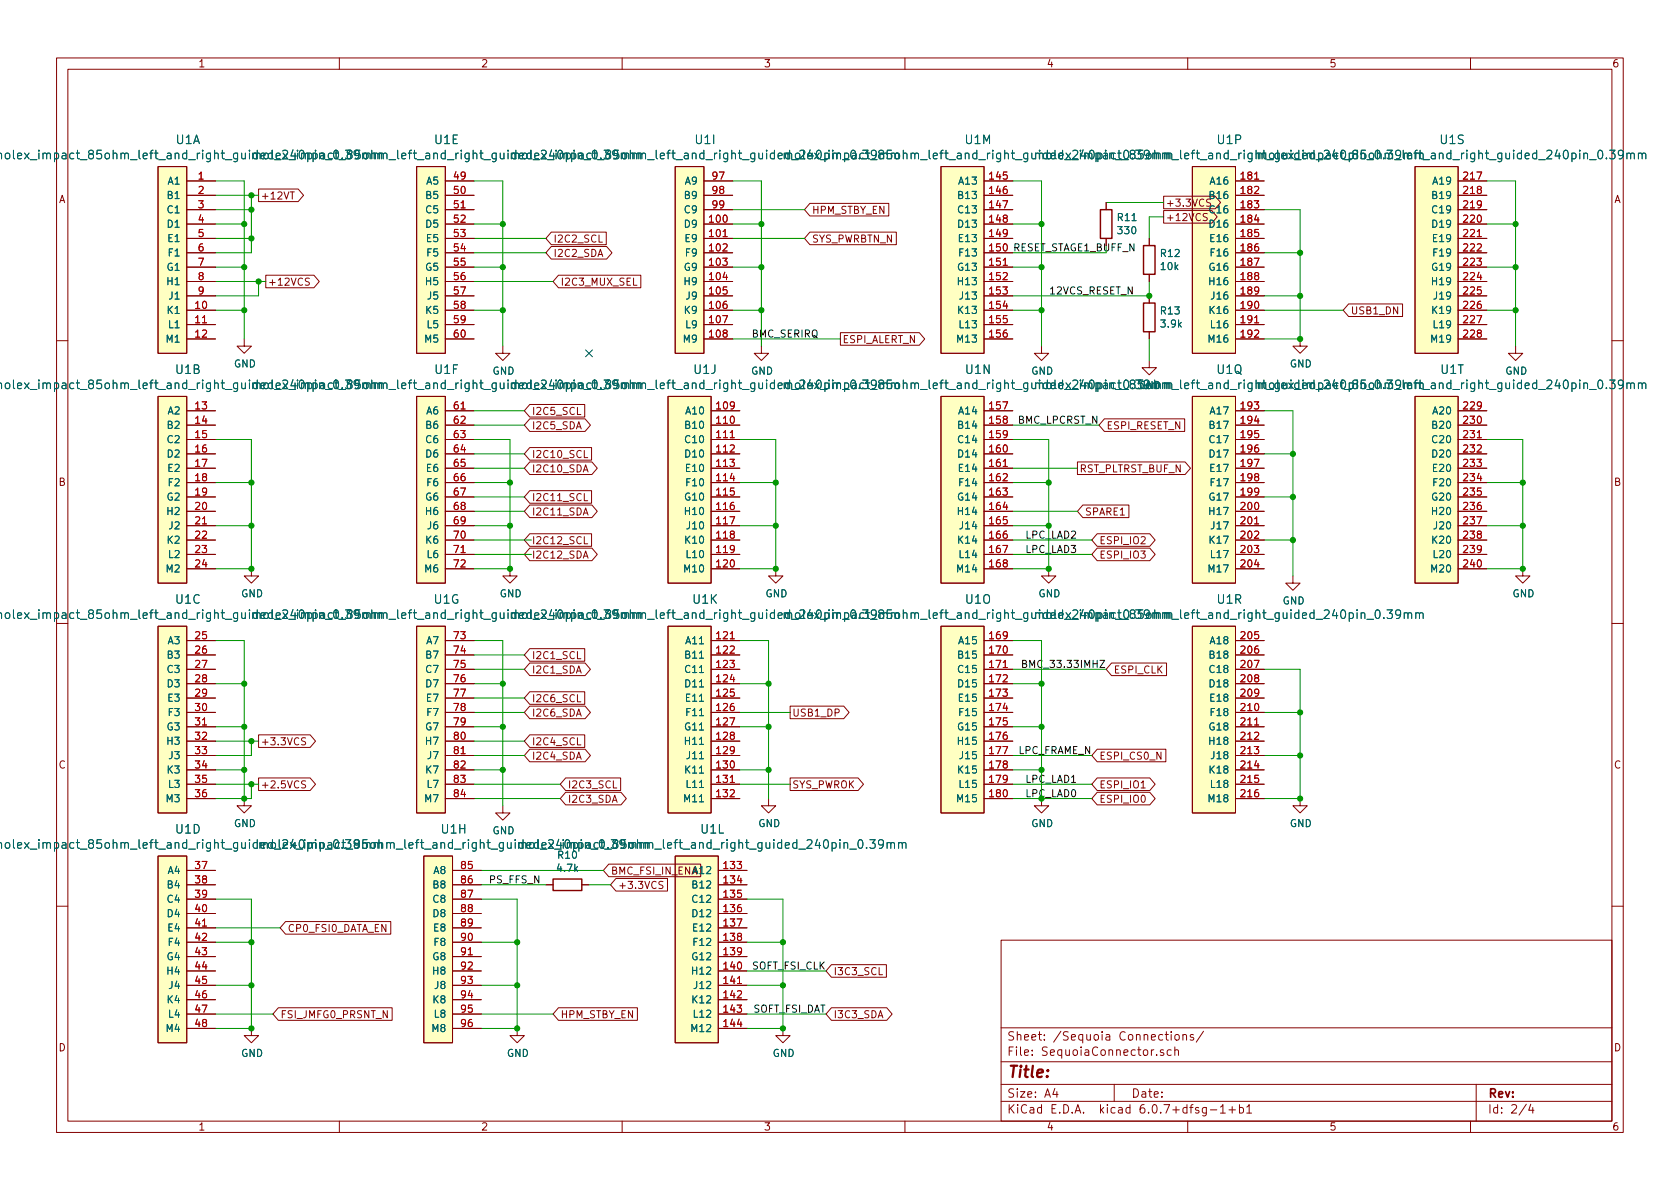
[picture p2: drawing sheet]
<svg xmlns="http://www.w3.org/2000/svg" width="297mm" height="210mm" viewBox="0 0 297 210" stroke-linecap="round" stroke-linejoin="round" font-family="sans-serif">
<g fill="none" stroke="#840000" stroke-width=".18">
<path d="M10 10.2h277v190.1h-277zM12 12.2h273v186.1h-273zM60 10.2v2M110 10.2v2M160 10.2v2M210 10.2v2M260 10.2v2M27.9 29.5h5.1v33h-5.1zM33 32h5.1M33 34.5h5.1M33 37.1h5.1M33 39.6h5.1"/>
<path d="M45.7 33.4h7l1 1.1-1 1.1h-7zM51.3 33.9h.7M73.7 29.5h5v33h-5zM78.7 32h5.1M78.7 34.5h5.1M78.7 37.1h5.1M78.7 39.6h5.1M119.4 29.5h5.1v33h-5.1zM124.5 32h5M124.5 34.5h5M124.5 37.1h5M124.5 39.6h5"/>
<path d="M143.2 36h13.9v2.2h-13.9l-1-1.1zM166.4 29.5h7.6v33h-7.6zM174 32h5.1M174 34.5h5.1M174 37.1h5.1M174 39.6h5.1M195.6 35.8v1.3M205.7 34.7h9.2l.9 1.1-.9 1.1h-9.2zM205.7 37.2h8.6l.9 1.1-.9 1.2h-8.6zM210.8 29.5h7.6v33h-7.6zM213.5 37.8l-.5-.1-.2 .2v.3l.5 .3 .2 .3-.3 .2h-.5M214.1 35.3l-.5-.1-.3 .2 .2 .3 .5 .3v.4l-.2 .1-.5-.1"/>
<path d="M218.4 32h5.1M218.4 34.5h5.1M218.4 37.1h5.1M218.4 39.6h5.1M250.2 29.5h7.6v33h-7.6zM257.8 32h5.1M257.8 34.5h5.1M257.8 37.1h5.1M257.8 39.6h5.1M33 42.2h5.1M33 44.7h5.1M33 47.2h5.1"/>
<path d="M33 49.8h5.1M33 52.3h5.1M33 54.9h5.1M33 57.4h5.1M33 59.9h5.1M43.2 59.9v1.3h1.2l-1.2 1.3-1.3-1.3h1.3M47 48.7h8.5l1 1.1-1 1.1h-8.5zM54.7 49.2h-.5l-.2 .1v.4l.6 .2 .1 .3-.2 .2h-.5M78.7 42.2h5.1M78.7 44.7h5.1M78.7 47.2h5.1M78.7 49.8h5.1"/>
<path d="M78.7 52.3h5.1M78.7 54.9h5.1M78.7 57.4h5.1M78.7 59.9h5.1M97.5 43.6h9.8l.9 1.1-.9 1.1h-9.8l-1-1.1zM97.5 41h9.7v2.3h-9.7l-1-1.1zM98.7 48.7h14.6v2.2h-14.6l-.9-1.1zM112 49.2v1.2h.6M124.5 42.2h5M124.5 44.7h5M124.5 47.2h5M124.5 49.8h5"/>
<path d="M124.5 52.3h5M124.5 54.9h5M124.5 57.4h5M124.5 59.9h5M143.2 41h15.3v2.3h-15.3l-1-1.1zM148.6 58.8h13.9l1 1.1-1 1.1h-13.9zM174 42.2h5.1M174 44.7h5.1M174 47.2h5.1M174 49.8h5.1M174 52.3h5.1M174 54.9h5.1"/>
<path d="M174 57.4h5.1M174 59.9h5.1M195.6 42.2v1.2M203.2 42.2v1.2M203.2 48.5v1.3M203.2 52.3v1.3M203.2 58.7v1.2M218.4 42.2h5.1M218.4 44.7h5.1M218.4 47.2h5.1M218.4 49.8h5.1M218.4 52.3h5.1"/>
<path d="M218.4 54.9h5.1M218.4 57.4h5.1M218.4 59.9h5.1M229.9 59.9v1.3h1.2l-1.2 1.3-1.3-1.3h1.3M238.4 53.7h9.6v2.3h-9.6l-.9-1.1zM257.8 42.2h5.1M257.8 44.7h5.1M257.8 47.2h5.1M257.8 49.8h5.1M257.8 52.3h5.1M257.8 54.9h5.1M257.8 57.4h5.1"/>
<path d="M257.8 59.9h5.1M10 60.2h2M27.9 70.1h5.1v33h-5.1zM33 72.6h5.1M33 75.2h5.1M33 77.7h5.1M73.7 70.1h5v33h-5zM78.7 72.6h5.1M78.7 75.2h5.1M78.7 77.7h5.1M88.9 61.2v1.3h1.3l-1.3 1.2-1.3-1.2h1.3M93.7 71.5h9.7v2.2h-9.7l-1-1.1z"/>
<path d="M93.7 79.1h10.9v2.3h-10.9l-1-1.1zM93.7 74.1h9.7l1 1.1-1 1.1h-9.7l-1-1.1zM103.3 79.7v1.2h.6M118.1 70.1h7.6v33h-7.6zM125.7 72.6h5.1M125.7 75.2h5.1M125.7 77.7h5.1M134.6 61.2v1.3h1.3l-1.3 1.2-1.3-1.2h1.3M166.4 70.1h7.6v33h-7.6zM174 72.6h5.1M174 75.2h5.1M174 77.7h5.1"/>
<path d="M184.1 61.2v1.3h1.3l-1.3 1.2-1.2-1.2h1.2M195.3 74.1h14.2v2.2h-14.2l-1-1.1zM203.2 63.7v1.3h1.3l-1.3 1.3-1.3-1.3h1.3M210.8 70.1h7.6v33h-7.6zM218.4 72.6h5.1M218.4 75.2h5.1M218.4 77.7h5.1M250.2 70.1h7.6v33h-7.6zM257.8 72.6h5.1M257.8 75.2h5.1M257.8 77.7h5.1M268 61.2v1.3h1.2l-1.2 1.2-1.3-1.2h1.3"/>
<path d="M285 60.2h2M33 80.3h5.1M33 82.8h5.1M33 85.3h5.1M33 87.9h5.1M33 90.4h5.1M33 93h5.1M33 95.5h5.1M33 98h5.1M78.7 80.3h5.1M78.7 82.8h5.1M78.7 85.3h5.1"/>
<path d="M78.7 87.9h5.1M78.7 90.4h5.1M78.7 93h5.1M78.7 95.5h5.1M78.7 98h5.1M93.7 96.9h11l.9 1.1-.9 1.1h-11l-1-1.1zM93.7 94.4h10.9v2.2h-10.9l-1-1.1zM93.7 89.3h11l.9 1.1-.9 1.1h-11l-1-1.1zM93.7 86.8h10.9v2.2h-10.9l-1-1.1zM93.7 81.7h11l.9 1.1-.9 1.1h-11l-1-1.1zM103.1 98.7l.5-1.3 .4 1.3M103.1 91.1l.5-1.3 .4 1.3"/>
<path d="M103.1 83.5l.5-1.3 .4 1.3M103.3 94.9v1.3h.6M103.3 87.3v1.2h.6M125.7 80.3h5.1M125.7 82.8h5.1M125.7 85.3h5.1M125.7 87.9h5.1M125.7 90.4h5.1M125.7 93h5.1M125.7 95.5h5.1M125.7 98h5.1M174 80.3h5.1"/>
<path d="M174 82.8h5.1M174 85.3h5.1M174 87.9h5.1M174 90.4h5.1M174 93h5.1M174 95.5h5.1M174 98h5.1M190.5 81.7h19l1 1.1-1 1.1h-19zM191.5 89.3h8.1v2.2h-8.1l-1-1.1zM194 96.9h9.3l.9 1.1-.9 1.1h-9.3l-1-1.1zM194 94.4h9.3l.9 1.1-.9 1.1h-9.3l-1-1.1zM218.4 80.3h5.1"/>
<path d="M218.4 82.8h5.1M218.4 85.3h5.1M218.4 87.9h5.1M218.4 90.4h5.1M218.4 93h5.1M218.4 95.5h5.1M218.4 98h5.1M257.8 80.3h5.1M257.8 82.8h5.1M257.8 85.3h5.1M257.8 87.9h5.1M257.8 90.4h5.1"/>
<path d="M257.8 93h5.1M257.8 95.5h5.1M257.8 98h5.1M27.9 110.7h5.1v33.1h-5.1zM33 100.6h5.1M33 113.3h5.1M33 115.8h5.1M33 118.4h5.1M44.4 100.6v1.2h1.3l-1.3 1.3-1.2-1.3h1.2M73.7 110.7h5v33.1h-5zM78.7 100.6h5.1M78.7 113.3h5.1"/>
<path d="M78.7 115.8h5.1M78.7 118.4h5.1M90.2 100.6v1.2h1.2l-1.2 1.3-1.3-1.3h1.3M93.7 117.2h9.7l1 1.2-1 1.1h-9.7l-1-1.1zM93.7 114.7h9.7v2.2h-9.7l-1-1.1zM118.1 110.7h7.6v33.1h-7.6zM125.7 100.6h5.1M125.7 113.3h5.1M125.7 115.8h5.1M125.7 118.4h5.1M137.2 100.6v1.2h1.2l-1.2 1.3-1.3-1.3h1.3M166.4 110.7h7.6v33.1h-7.6z"/>
<path d="M174 100.6h5.1M174 113.3h5.1M174 115.8h5.1M174 118.4h5.1M185.4 100.6v1.2h1.3l-1.3 1.3-1.3-1.3h1.3M196.5 117.2h9.8v2.3h-9.8l-.9-1.1zM210.8 110.7h7.6v33.1h-7.6zM218.4 100.6h5.1M218.4 113.3h5.1M218.4 115.8h5.1M218.4 118.4h5.1M228.6 101.8v1.3h1.3l-1.3 1.3-1.3-1.3h1.3"/>
<path d="M257.8 100.6h5.1M269.2 100.6v1.2h1.3l-1.3 1.3-1.2-1.3h1.2M285 110.2h2M33 120.9h5.1M33 123.4h5.1M33 126h5.1M33 128.5h5.1M33 131.1h5.1M33 133.6h5.1M33 136.1h5.1M33 138.7h5.1M45.7 137.6h9.1l1 1.1-1 1.1h-9.1z"/>
<path d="M45.7 129.9h9.1l1 1.2-1 1.1h-9.1zM54 138.1h-.4l-.2 .1v.4l.5 .2 .1 .3-.2 .2h-.5M54 130.5h-.4l-.2 .1v.3l.5 .3 .1 .3-.2 .2h-.5M78.7 120.9h5.1M78.7 123.4h5.1M78.7 126h5.1M78.7 128.5h5.1M78.7 131.1h5.1M78.7 133.6h5.1M78.7 136.1h5.1M78.7 138.7h5.1M93.7 124.9h9.7l1 1.1-1 1.1h-9.7l-1-1.1z"/>
<path d="M93.7 122.3h9.7v2.2h-9.7l-1-1.1zM93.7 129.9h9.7v2.3h-9.7l-1-1.1zM93.7 132.5h9.7l1 1.1-1 1.1h-9.7l-1-1.1zM100 137.6h9.7v2.2h-9.7l-.9-1.1zM125.7 120.9h5.1M125.7 123.4h5.1M125.7 126h5.1M125.7 128.5h5.1M125.7 131.1h5.1M125.7 133.6h5.1M125.7 136.1h5.1M125.7 138.7h5.1"/>
<path d="M139.7 137.6h12l1 1.1-1 1.1h-12zM139.7 124.9h9.5l.9 1.1-.9 1.1h-9.5zM174 120.9h5.1M174 123.4h5.1M174 126h5.1M174 128.5h5.1M174 131.1h5.1M174 133.6h5.1M174 136.1h5.1M174 138.7h5.1M194 132.5h12.1v2.2h-12.1l-1-1.1zM194 137.6h9.3l.9 1.1-.9 1.1h-9.3l-1-1.1z"/>
<path d="M201.8 139.3h.7M218.4 120.9h5.1M218.4 123.4h5.1M218.4 126h5.1M218.4 128.5h5.1M218.4 131.1h5.1M218.4 133.6h5.1M218.4 136.1h5.1M218.4 138.7h5.1M27.9 151.4h5.1v33h-5.1zM33 141.2h5.1M33 153.9h5.1"/>
<path d="M33 156.5h5.1M33 159h5.1M43.2 141.2v1.3h1.2l-1.2 1.3-1.3-1.3h1.3M74.9 151.4h5.1v33h-5.1zM78.7 141.2h5.1M80 153.9h5.1M80 156.5h5.1M80 159h5.1M88.9 142.5v1.3h1.3l-1.3 1.2-1.3-1.2h1.3M96.5 156.5h1.3M100 140.1h9.8l.9 1.1-.9 1.1h-9.8l-.9-1.1zM102.9 156.5h1.2"/>
<path d="M107.6 152.8h16.3v2.2h-16.3l-.9-1.1zM108.9 155.3h9.1v2.3h-9.1l-1-1.1zM117.2 155.9h-.5l-.2 .2 .1 .3 .6 .2v.4l-.2 .1h-.5M119.4 151.4h7.6v33h-7.6zM125.7 141.2h5.1M127 153.9h5.1M127 156.5h5.1M127 159h5.1M135.9 141.2v1.3h1.3l-1.3 1.3-1.3-1.3h1.3M174 141.2h5.1M184.1 141.2v1.3h1.3l-1.3 1.3-1.2-1.3h1.2M194 140.1h9.3l.9 1.1-.9 1.1h-9.3l-1-1.1z"/>
<path d="M218.4 141.2h5.1M229.9 141.2v1.3h1.2l-1.2 1.3-1.3-1.3h1.3M10 160.2h2M33 161.5h5.1M33 164.1h5.1M33 166.6h5.1M33 169.2h5.1M33 171.7h5.1M33 174.2h5.1M33 176.8h5.1M33 179.3h5.1M49.2 178.2h20.1v2.2h-20.1l-.9-1.1z"/>
<path d="M50.5 163h18.6v2.2h-18.6l-1-1.1zM80 161.5h5.1M80 164.1h5.1M80 166.6h5.1M80 169.2h5.1M80 171.7h5.1M80 174.2h5.1M80 176.8h5.1M80 179.3h5.1M98.7 178.2h14v2.2h-14l-.9-1.1zM127 161.5h5.1M127 164.1h5.1"/>
<path d="M127 166.6h5.1M127 169.2h5.1M127 171.7h5.1M127 174.2h5.1M127 176.8h5.1M127 179.3h5.1M147 178.2h9.8l.9 1.1-.9 1.1h-9.8l-1-1.1zM147 170.6h9.7v2.2h-9.7l-1-1.1zM177 166.3h108v32h-108zM285 160.2h2M33 181.9h5.1M44.4 181.9v1.2h1.3l-1.3 1.3-1.2-1.3h1.2"/>
<path d="M60 198.3v2M80 181.9h5.1M91.4 181.9v1.2h1.3l-1.3 1.3-1.2-1.3h1.2M110 198.3v2M127 181.9h5.1M138.4 181.9v1.2h1.3l-1.3 1.3-1.2-1.3h1.2M160 198.3v2M177 194.8h108M177 191.8h108M177 187.8h108M177 181.8h108M186.5 192.5l-.4 1h1"/>
<path d="M186.9 193v1M197 191.8v3M204.5 186.5v.1M205.7 185.7l-.3-.1-.3 .2 .1 .3 .5 .1v.4h-.6M206 182.9h.6M206.2 182.4v1.3l.4 .2M207.1 185.7l-.5-.1-.2 .3v.4l.1 .3h.6M207.1 182.4v.2M207.1 182.9v1M207.7 185.8l.2-.2 .4 .1 .1 .9M207.7 185.1v1.5M207.8 183.1l.2-.2 .4 .2 .1 .5-.1 .3h-.4l-.2-.1z"/>
<path d="M209.1 183.1l.3-.2 .3 .1 .1 .9M209.1 182.9v1M210 198.3v2M211 183l-.4-.1-.2 .2 .1 .3 .5 .1v.4h-.6M212.8 182.4l-1.3 1.9M213.3 195.8v1.2l-.3 .3h-.4M213.3 195.9l-.4-.1-.3 .3v.4l.1 .3h.6M214 196.3h1.1M215.8 195.8l.4-.5v1.5M215.8 196.8h.8M217.3 196.3h1.1M217.9 195.7v1.1"/>
<path d="M219.1 195.9l.5-.1 .3 .3v.4l-.2 .3h-.6M219.1 195.3v1.5M220.4 195.8l.5-.5v1.5M220.4 196.8h.9M260 198.3v2M261 191.8v6.5M269.9 195.3l-1.3 1.9M270.6 195.3l-.3 1h.9M271 195.8v1"/>
</g>
<g fill="#ffffc2" stroke="#ffffc2" stroke-width=".18">
<path d="M210.8 70.1h7.6v33h-7.6z"/>
<path d="M166.4 29.5h7.6v33h-7.6z"/>
<path d="M119.4 29.5h5.1v33h-5.1z"/>
<path d="M27.9 110.7h5.1v33.1h-5.1z"/>
<path d="M118.1 110.7h7.6v33.1h-7.6z"/>
<path d="M166.4 70.1h7.6v33h-7.6z"/>
<path d="M73.7 29.5h5v33h-5z"/>
<path d="M118.1 70.1h7.6v33h-7.6z"/>
<path d="M73.7 70.1h5v33h-5z"/>
<path d="M166.4 110.7h7.6v33.1h-7.6z"/>
<path d="M119.4 151.4h7.6v33h-7.6z"/>
<path d="M27.9 29.5h5.1v33h-5.1z"/>
<path d="M210.8 110.7h7.6v33.1h-7.6z"/>
<path d="M250.2 70.1h7.6v33h-7.6z"/>
<path d="M27.9 151.4h5.1v33h-5.1z"/>
<path d="M250.2 29.5h7.6v33h-7.6z"/>
<path d="M210.8 29.5h7.6v33h-7.6z"/>
<path d="M73.7 110.7h5v33.1h-5z"/>
<path d="M74.9 151.4h5.1v33h-5.1z"/>
<path d="M27.9 70.1h5.1v33h-5.1z"/>
</g>
<path d="M194.6 37.1h2v5.1h-2zM202.2 53.6h2v5.1h-2zM202.2 43.4h2v5.1h-2zM97.8 155.4h5.1v2.1h-5.1z" fill="none" stroke="#840000" stroke-width=".25"/>
<g fill="none" stroke="#006464" stroke-width=".18">
<path d="M-.1 27.1l.4 .2v.8M1 27.2l.2-.1 .5 .1v.6l-.1 .2-.4 .1-.2-.2zM284.6 26.6h1l-.6 .5 .5 .2v.6l-.2 .2h-.5l-.2-.2M287 27.2l-.3 .3h-.3l-.3-.3v-.3l.2-.3h.4l.2 .1a1.01 1.01 0 0 1-.3 1.4h-.3M287.7 27.2l.2-.1h.3l.1 1M287.7 27.1v1M288.3 27.3l.2-.2h.4l.1 1M289.7 27.2l.2-.1h.4v1M289.7 27.1v1M290.3 27.3l.3-.2h.3l.1 1M-.1 67.7l.4 .2v.8M1 67.9l.2-.2 .5 .2v.5l-.1 .3h-.4l-.2-.1z"/>
<path d="M284.6 67.2h1l-.6 .6 .5 .1v.7l-.2 .1h-.5l-.2-.1M287 67.9l-.3 .2h-.3l-.3-.2v-.4l.2-.2 .4-.1 .2 .2a1.01 1.01 0 0 1-.3 1.3h-.3M287.7 67.9l.2-.2 .3 .1 .1 .9M287.7 67.7v1M288.3 67.9l.2-.2 .4 .1 .1 .9M289.7 67.9l.2-.2 .4 .1v.9M289.7 67.7v1M290.3 67.9l.3-.2 .3 .1 .1 .9M-.1 108.4l.4 .2v.8M1 108.5l.2-.1 .5 .1v.6l-.1 .2-.4 .1-.2-.2zM245.2 107.8h1l-.5 .6 .4 .2v.6l-.2 .2h-.4l-.3-.2M247.6 108.5l-.3 .3-.4-.1-.1-.2 .1-.6 .4-.1 .3 .2a1.01 1.01 0 0 1-.4 1.4h-.3"/>
<path d="M248.3 108.5l.2-.1h.4v1M248.3 108.4v1M248.9 108.6l.3-.2h.3l.1 1M250.3 108.5l.2-.1h.4l.1 1M250.3 108.4v1M251 108.6l.2-.2h.4v1M-.1 149l.4 .2v.8M1 149.1l.2-.1 .5 .1v.6l-.1 .2-.4 .1-.2-.1zM153.8 148.5h.9l-.5 .6 .5 .1v.7l-.2 .1h-.5l-.2-.1M156.2 149.1l-.3 .3h-.4l-.2-.3 .2-.5 .4-.1 .2 .1a1.01 1.01 0 0 1-.3 1.4h-.3M156.8 149.1l.3-.1 .3 .1 .1 .9M156.8 149v1"/>
<path d="M157.5 149.2l.2-.2 .4 .1 .1 .9M158.9 149.1l.2-.1 .4 .1v.9M158.9 149v1M159.5 149.2l.3-.2 .3 .1 .1 .9"/>
</g>
<path d="M180.8 117.4l.6-.1 .1-.2-.1-.2-.6-.1v1.2h.5l.2-.1v-.3l-.3-.2" fill="none" stroke="#0f0f0f" stroke-width=".18"/>
<g fill="none" stroke="#009600" stroke-width=".18">
<path d="M38.1 32h5.1v27.9M38.1 39.6h5.1M38.1 34.5h7.6M38.1 37.1h6.3M44.4 34.5v10.2h-6.3M83.8 39.6h5.1M83.8 32h5.1v29.2M129.5 39.6h5.1M129.5 32h5.1v29.2M129.5 37.1h12.7M179.1 39.6h5M179.1 32h5v29.2"/>
<path d="M195.6 35.8h10.1M205.7 38.3h-2.5v3.9M223.5 37.1h6.4v22.8h-6.4M262.9 39.6h5.1M262.9 32h5.1v29.2M38.1 49.8h8.9M38.1 47.2h5.1M38.1 42.2h6.3M38.1 54.9h5.1M45.7 49.8v2.5h-7.6M83.8 49.8h14M83.8 44.7h12.7"/>
<path d="M83.8 47.2h5.1M83.8 42.2h12.7M83.8 54.9h5.1M129.5 47.2h5.1M129.5 42.2h12.7M129.5 54.9h5.1M129.5 59.9h19.1M179.1 44.7h16.5M179.1 47.2h5M179.1 54.9h5M203.2 49.8v2.5h-24.1M203.2 59.9v3.8"/>
<path d="M223.5 44.7h6.4M223.5 52.3h6.4M223.5 54.9h14M262.9 47.2h5.1M262.9 54.9h5.1M38.1 77.7h6.3v22.9h-6.3M83.8 77.7h6.4v22.9h-6.4M83.8 75.2h8.9M83.8 72.6h8.9M130.8 77.7h6.4v22.9h-6.4M179.1 77.7h6.3v22.9h-6.3M179.1 75.2h15.2"/>
<path d="M223.5 72.6h5.1v29.2M262.9 77.7h6.3v22.9h-6.3M38.1 85.3h6.3M38.1 93h6.3M83.8 85.3h6.4M83.8 95.5h10.2M83.8 93h6.4M83.8 98h10.2M83.8 87.9h8.9M83.8 90.4h8.9M83.8 82.8h8.9M83.8 80.3h8.9"/>
<path d="M130.8 85.3h6.4M130.8 93h6.4M179.1 85.3h6.3M179.1 95.5h13.9M179.1 93h6.3M179.1 98h13.9M179.1 90.4h11.4M179.1 82.8h11.4M223.5 95.5h5.1M223.5 87.9h5.1M223.5 80.3h5.1M262.9 85.3h6.3"/>
<path d="M262.9 93h6.3M38.1 113.3h5.1v27.9M83.8 113.3h5.1v29.2M83.8 118.4h8.9M83.8 115.8h8.9M130.8 113.3h5.1v27.9M179.1 118.4h16.5M179.1 113.3h5v27.9M223.5 118.4h6.4v22.8h-6.4M38.1 131.1h7.6M38.1 128.5h5.1M38.1 138.7h7.6"/>
<path d="M38.1 136.1h5.1M38.1 120.9h5.1M44.4 131.1v2.5h-6.3M44.4 138.7v2.5h-6.3M83.8 123.4h8.9M83.8 131.1h8.9M83.8 133.6h8.9M83.8 128.5h5.1M83.8 126h8.9M83.8 138.7h15.3M83.8 136.1h5.1M83.8 120.9h5.1"/>
<path d="M130.8 128.5h5.1M130.8 126h8.9M130.8 138.7h8.9M130.8 136.1h5.1M130.8 120.9h5.1M179.1 133.6h13.9M179.1 128.5h5M179.1 138.7h13.9M179.1 136.1h5M179.1 120.9h5M223.5 133.6h6.4M223.5 126h6.4"/>
<path d="M38.1 159h6.3v22.9h-6.3M83.8 141.2h15.3M85.1 159h6.3v22.9h-6.3M85.1 156.5h11.4M85.1 153.9h21.6M104.1 156.5h3.8M132.1 159h6.3v22.9h-6.3M179.1 141.2h13.9M38.1 166.6h6.3M38.1 164.1h11.4M38.1 179.3h10.2M38.1 174.2h6.3"/>
<path d="M85.1 166.6h6.3M85.1 179.3h12.7M85.1 174.2h6.3M132.1 166.6h6.3M132.1 179.3h13.9M132.1 174.2h6.3M132.1 171.7h13.9"/>
</g>
<path d="M103.5 61.9l1.2 1.2M104.7 61.9l-1.2 1.2" fill="none" stroke="#000084" stroke-width=".18"/>
<g fill="#009600" stroke="#009600" stroke-width=".18">
<circle cx="134.6" cy="54.9" r=".46"/>
<circle cx="134.6" cy="47.2" r=".46"/>
<circle cx="134.6" cy="39.6" r=".46"/>
<circle cx="137.2" cy="100.6" r=".46"/>
<circle cx="137.2" cy="85.3" r=".46"/>
<circle cx="137.2" cy="93" r=".46"/>
<circle cx="185.4" cy="100.6" r=".46"/>
<circle cx="203.2" cy="52.3" r=".46"/>
<circle cx="184.1" cy="54.9" r=".46"/>
<circle cx="184.1" cy="47.2" r=".46"/>
<circle cx="184.1" cy="39.6" r=".46"/>
<circle cx="184.1" cy="120.9" r=".46"/>
<circle cx="184.1" cy="128.5" r=".46"/>
<circle cx="135.9" cy="136.1" r=".46"/>
<circle cx="135.9" cy="120.9" r=".46"/>
<circle cx="135.9" cy="128.5" r=".46"/>
<circle cx="228.6" cy="87.9" r=".46"/>
<circle cx="228.6" cy="80.3" r=".46"/>
<circle cx="185.4" cy="85.3" r=".46"/>
<circle cx="185.4" cy="93" r=".46"/>
<circle cx="228.6" cy="95.5" r=".46"/>
<circle cx="269.2" cy="100.6" r=".46"/>
<circle cx="269.2" cy="93" r=".46"/>
<circle cx="269.2" cy="85.3" r=".46"/>
<circle cx="229.9" cy="141.2" r=".46"/>
<circle cx="229.9" cy="133.6" r=".46"/>
<circle cx="229.9" cy="126" r=".46"/>
<circle cx="184.1" cy="136.1" r=".46"/>
<circle cx="229.9" cy="44.7" r=".46"/>
<circle cx="268" cy="47.2" r=".46"/>
<circle cx="268" cy="54.9" r=".46"/>
<circle cx="229.9" cy="52.3" r=".46"/>
<circle cx="229.9" cy="59.9" r=".46"/>
<circle cx="268" cy="39.6" r=".46"/>
<circle cx="88.9" cy="54.9" r=".46"/>
<circle cx="88.9" cy="47.2" r=".46"/>
<circle cx="88.9" cy="39.6" r=".46"/>
<circle cx="90.2" cy="85.3" r=".46"/>
<circle cx="44.4" cy="174.2" r=".46"/>
<circle cx="44.4" cy="181.9" r=".46"/>
<circle cx="91.4" cy="181.9" r=".46"/>
<circle cx="91.4" cy="174.2" r=".46"/>
<circle cx="91.4" cy="166.6" r=".46"/>
<circle cx="44.4" cy="166.6" r=".46"/>
<circle cx="44.4" cy="42.2" r=".46"/>
<circle cx="43.2" cy="47.2" r=".46"/>
<circle cx="43.2" cy="54.9" r=".46"/>
<circle cx="44.4" cy="34.5" r=".46"/>
<circle cx="43.2" cy="39.6" r=".46"/>
<circle cx="45.7" cy="49.8" r=".46"/>
<circle cx="44.4" cy="37.1" r=".46"/>
<circle cx="44.4" cy="85.3" r=".46"/>
<circle cx="44.4" cy="93" r=".46"/>
<circle cx="44.4" cy="100.6" r=".46"/>
<circle cx="90.2" cy="100.6" r=".46"/>
<circle cx="90.2" cy="93" r=".46"/>
<circle cx="88.9" cy="120.9" r=".46"/>
<circle cx="43.2" cy="120.9" r=".46"/>
<circle cx="138.4" cy="181.9" r=".46"/>
<circle cx="138.4" cy="166.6" r=".46"/>
<circle cx="138.4" cy="174.2" r=".46"/>
<circle cx="43.2" cy="136.1" r=".46"/>
<circle cx="43.2" cy="128.5" r=".46"/>
<circle cx="44.4" cy="131.1" r=".46"/>
<circle cx="88.9" cy="128.5" r=".46"/>
<circle cx="88.9" cy="136.1" r=".46"/>
<circle cx="44.4" cy="138.7" r=".46"/>
<circle cx="43.2" cy="141.2" r=".46"/>
</g>
<text font-size="2.8" fill="#840000" x="178" y="190.6">Title:</text>
<g font-size="2.1" fill="#006464">
<text x="2" y="28.2">molex_impact_85ohm_left_and_right_guided_240pin_0.39mm</text>
<text x="31.1" y="25.5">U1A</text>
<text x="47.7" y="28.2">molex_impact_85ohm_left_and_right_guided_240pin_0.39mm</text>
<text x="76.9" y="25.5">U1E</text>
<text x="93.4" y="28.2">molex_impact_85ohm_left_and_right_guided_240pin_0.39mm</text>
<text x="123" y="25.5">U1I</text>
<text x="141.7" y="28.2">molex_impact_85ohm_left_and_right_guided_240pin_0.39mm</text>
<text x="170.7" y="25.5">U1M</text>
<text x="186.1" y="28.2">molex_impact_85ohm_left_and_right_guided_240pin_0.39mm</text>
<text x="215.3" y="25.5">U1P</text>
<text x="225.5" y="28.2">molex_impact_85ohm_left_and_right_guided_240pin_0.39mm</text>
<text x="254.7" y="25.5">U1S</text>
<text x="2" y="68.8">molex_impact_85ohm_left_and_right_guided_240pin_0.39mm</text>
<text x="31.1" y="66.1">U1B</text>
<text x="47.7" y="68.8">molex_impact_85ohm_left_and_right_guided_240pin_0.39mm</text>
<text x="76.9" y="66.1">U1F</text>
<text x="93.4" y="68.8">molex_impact_85ohm_left_and_right_guided_240pin_0.39mm</text>
<text x="122.7" y="66.1">U1J</text>
<text x="141.7" y="68.8">molex_impact_85ohm_left_and_right_guided_240pin_0.39mm</text>
<text x="170.8" y="66.1">U1N</text>
<text x="186.1" y="68.8">molex_impact_85ohm_left_and_right_guided_240pin_0.39mm</text>
<text x="215.2" y="66.1">U1Q</text>
<text x="225.5" y="68.8">molex_impact_85ohm_left_and_right_guided_240pin_0.39mm</text>
<text x="254.7" y="66.1">U1T</text>
<text x="31.1" y="106.8">U1C</text>
<text x="76.8" y="106.8">U1G</text>
<text x="122.5" y="106.8">U1K</text>
<text x="170.7" y="106.8">U1O</text>
<text x="215.3" y="106.8">U1R</text>
<text x="2" y="109.4">molex_impact_85ohm_left_and_right_guided_240pin_0.39mm</text>
<text x="47.7" y="109.4">molex_impact_85ohm_left_and_right_guided_240pin_0.39mm</text>
<text x="93.4" y="109.4">molex_impact_85ohm_left_and_right_guided_240pin_0.39mm</text>
<text x="141.7" y="109.4">molex_impact_85ohm_left_and_right_guided_240pin_0.39mm</text>
<text x="186.1" y="109.4">molex_impact_85ohm_left_and_right_guided_240pin_0.39mm</text>
<text x="31.1" y="147.4">U1D</text>
<text x="78.1" y="147.4">U1H</text>
<text x="123.9" y="147.4">U1L</text>
<text x="2" y="150.1">molex_impact_85ohm_left_and_right_guided_240pin_0.39mm</text>
<text x="49" y="150.1">molex_impact_85ohm_left_and_right_guided_240pin_0.39mm</text>
<text x="94.7" y="150.1">molex_impact_85ohm_left_and_right_guided_240pin_0.39mm</text>
</g>
<g font-size="2.1" fill="#840000">
<text x="178" y="184">Sheet: /Sequoia Connections/</text>
<text x="178" y="186.7">File: SequoiaConnector.sch</text>
<text x="178" y="196.9">KiCad E.D.A. kicad 6.0.7+dfsg-1+b1</text>
<text x="178" y="194.1">Size: A4</text>
<text x="200" y="194.1">Date:</text>
<text x="263" y="194.1">Rev:</text>
<text x="263" y="196.9">Id: 2/4</text>
</g>
<g font-size="1.8" fill="#840000">
<text x="35" y="11.9">1</text>
<text x="85" y="11.9">2</text>
<text x="135" y="11.9">3</text>
<text x="185" y="11.9">4</text>
<text x="235" y="11.9">5</text>
<text x="285" y="11.9">6</text>
<text x="10.3" y="35.9">A</text>
<text x="46" y="35.3">+12VT</text>
<text x="285.3" y="35.9">A</text>
<text x="143.5" y="37.8">HPM_STBY_EN</text>
<text x="206.1" y="36.5">+3.3VCS</text>
<text x="206.1" y="39.1">+12VCS</text>
<text x="97.8" y="45.4">I2C2_SDA</text>
<text x="97.8" y="42.9">I2C2_SCL</text>
<text x="143.5" y="42.9">SYS_PWRBTN_N</text>
<text x="47.3" y="50.5">+12VCS</text>
<text x="99.1" y="50.5">I2C3_MUX_SEL</text>
<text x="238.8" y="55.6">USB1_DN</text>
<text x="148.9" y="60.7">ESPI_ALERT_N</text>
<text x="94" y="73.4">I2C5_SCL</text>
<text x="94" y="75.9">I2C5_SDA</text>
<text x="195.6" y="75.9">ESPI_RESET_N</text>
<text x="94" y="83.5">I2C10_SDA</text>
<text x="94" y="81">I2C10_SCL</text>
<text x="190.8" y="83.5">RST_PLTRST_BUF_N</text>
<text x="10.3" y="85.9">B</text>
<text x="94" y="88.6">I2C11_SCL</text>
<text x="285.3" y="85.9">B</text>
<text x="94" y="91.1">I2C11_SDA</text>
<text x="191.8" y="91.1">SPARE1</text>
<text x="94" y="98.8">I2C12_SDA</text>
<text x="94" y="96.2">I2C12_SCL</text>
<text x="194.3" y="98.8">ESPI_IO3</text>
<text x="194.3" y="96.2">ESPI_IO2</text>
<text x="94" y="119.1">I2C1_SDA</text>
<text x="94" y="116.5">I2C1_SCL</text>
<text x="196.8" y="119.1">ESPI_CLK</text>
<text x="94" y="124.2">I2C6_SCL</text>
<text x="46" y="131.8">+3.3VCS</text>
<text x="94" y="126.7">I2C6_SDA</text>
<text x="94" y="131.8">I2C4_SCL</text>
<text x="140" y="126.7">USB1_DP</text>
<text x="10.3" y="135.9">C</text>
<text x="94" y="134.3">I2C4_SDA</text>
<text x="194.3" y="134.3">ESPI_CS0_N</text>
<text x="285.3" y="135.9">C</text>
<text x="46" y="139.4">+2.5VCS</text>
<text x="100.3" y="141.9">I2C3_SDA</text>
<text x="100.3" y="139.4">I2C3_SCL</text>
<text x="140" y="139.4">SYS_PWROK</text>
<text x="194.3" y="141.9">ESPI_IO0</text>
<text x="194.3" y="139.4">ESPI_IO1</text>
<text x="107.9" y="154.6">BMC_FSI_IN_ENAA12</text>
<text x="109.2" y="157.2">+3.3VCS</text>
<text x="50.8" y="164.8">CP0_FSI0_DATA_EN</text>
<text x="147.3" y="172.4">I3C3_SCL</text>
<text x="10.3" y="185.9">D</text>
<text x="49.5" y="180">FSI_JMFG0_PRSNT_N</text>
<text x="99.1" y="180">HPM_STBY_EN</text>
<text x="147.3" y="180">I3C3_SDA</text>
<text x="285.3" y="185.9">D</text>
<text x="35" y="199.9">1</text>
<text x="85" y="199.9">2</text>
<text x="135" y="199.9">3</text>
<text x="185" y="199.9">4</text>
<text x="235" y="199.9">5</text>
<text x="285" y="199.9">6</text>
</g>
<g font-size="1.8" fill="#006464">
<text x="29.7" y="32.6">A1</text>
<text x="29.7" y="35.2">B1</text>
<text x="75.5" y="32.6">A5</text>
<text x="75.5" y="35.2">B5</text>
<text x="121.2" y="32.6">A9</text>
<text x="121.2" y="35.2">B9</text>
<text x="169.7" y="32.6">A13</text>
<text x="169.7" y="35.2">B13</text>
<text x="214.2" y="32.6">A16</text>
<text x="214.2" y="35.2">B16</text>
<text x="253.5" y="32.6">A19</text>
<text x="253.5" y="35.2">B19</text>
<text x="29.7" y="37.7">C1</text>
<text x="29.7" y="40.3">D1</text>
<text x="75.5" y="37.7">C5</text>
<text x="75.5" y="40.3">D5</text>
<text x="121.2" y="40.3">D9</text>
<text x="121.2" y="37.7">C9</text>
<text x="169.7" y="37.7">C13</text>
<text x="169.7" y="40.3">D13</text>
<text x="197.7" y="39.1">R11</text>
<text x="197.8" y="41.4">330</text>
<text x="214.2" y="37.7">C16</text>
<text x="214.2" y="40.3">D16</text>
<text x="253.5" y="37.7">C19</text>
<text x="253.5" y="40.3">D19</text>
<text x="29.6" y="47.9">G1</text>
<text x="29.8" y="42.8">E1</text>
<text x="29.9" y="45.3">F1</text>
<text x="75.4" y="47.9">G5</text>
<text x="75.6" y="42.8">E5</text>
<text x="75.7" y="45.3">F5</text>
<text x="121.1" y="47.9">G9</text>
<text x="121.3" y="42.8">E9</text>
<text x="121.4" y="45.3">F9</text>
<text x="169.6" y="47.9">G13</text>
<text x="169.8" y="42.8">E13</text>
<text x="169.9" y="45.3">F13</text>
<text x="205.3" y="45.4">R12</text>
<text x="205.3" y="47.7">10k</text>
<text x="214.1" y="47.9">G16</text>
<text x="214.3" y="42.8">E16</text>
<text x="214.4" y="45.3">F16</text>
<text x="253.5" y="47.9">G19</text>
<text x="253.6" y="42.8">E19</text>
<text x="253.7" y="45.3">F19</text>
<text x="29.7" y="50.4">H1</text>
<text x="30" y="53">J1</text>
<text x="75.5" y="50.4">H5</text>
<text x="75.8" y="53">J5</text>
<text x="121.2" y="50.4">H9</text>
<text x="121.5" y="53">J9</text>
<text x="169.7" y="50.4">H13</text>
<text x="170" y="53">J13</text>
<text x="214.2" y="50.4">H16</text>
<text x="214.5" y="53">J16</text>
<text x="253.5" y="50.4">H19</text>
<text x="253.8" y="53">J19</text>
<text x="29.7" y="55.5">K1</text>
<text x="29.9" y="58">L1</text>
<text x="75.5" y="55.5">K5</text>
<text x="75.7" y="58">L5</text>
<text x="121.2" y="55.5">K9</text>
<text x="121.4" y="58">L9</text>
<text x="169.7" y="55.5">K13</text>
<text x="169.9" y="58">L13</text>
<text x="205.3" y="55.6">R13</text>
<text x="205.4" y="57.9">3.9k</text>
<text x="214.2" y="55.5">K16</text>
<text x="214.4" y="58">L16</text>
<text x="253.5" y="55.5">K19</text>
<text x="253.7" y="58">L19</text>
<text x="29.5" y="60.6">M1</text>
<text x="41.3" y="65">GND</text>
<text x="75.3" y="60.6">M5</text>
<text x="121" y="60.6">M9</text>
<text x="169.5" y="60.6">M13</text>
<text x="214" y="60.6">M16</text>
<text x="228" y="65">GND</text>
<text x="253.4" y="60.6">M19</text>
<text x="87.1" y="66.2">GND</text>
<text x="132.8" y="66.2">GND</text>
<text x="182.3" y="66.2">GND</text>
<text x="201.4" y="68.8">GND</text>
<text x="266.1" y="66.2">GND</text>
<text x="29.7" y="73.3">A2</text>
<text x="29.7" y="75.8">B2</text>
<text x="75.5" y="73.3">A6</text>
<text x="75.5" y="75.8">B6</text>
<text x="121.5" y="73.3">A10</text>
<text x="121.5" y="75.8">B10</text>
<text x="169.7" y="73.3">A14</text>
<text x="169.7" y="75.8">B14</text>
<text x="214.2" y="73.3">A17</text>
<text x="214.2" y="75.8">B17</text>
<text x="253.5" y="73.3">A20</text>
<text x="253.5" y="75.8">B20</text>
<text x="29.7" y="78.4">C2</text>
<text x="29.7" y="80.9">D2</text>
<text x="29.8" y="83.4">E2</text>
<text x="75.5" y="78.4">C6</text>
<text x="75.5" y="80.9">D6</text>
<text x="75.6" y="83.4">E6</text>
<text x="121.5" y="78.4">C10</text>
<text x="121.5" y="80.9">D10</text>
<text x="121.6" y="83.4">E10</text>
<text x="169.7" y="78.4">C14</text>
<text x="169.7" y="80.9">D14</text>
<text x="169.8" y="83.4">E14</text>
<text x="214.2" y="78.4">C17</text>
<text x="214.2" y="80.9">D17</text>
<text x="214.3" y="83.4">E17</text>
<text x="253.5" y="78.4">C20</text>
<text x="253.5" y="80.9">D20</text>
<text x="253.6" y="83.4">E20</text>
<text x="29.6" y="88.5">G2</text>
<text x="29.9" y="86">F2</text>
<text x="75.4" y="88.5">G6</text>
<text x="75.7" y="86">F6</text>
<text x="121.4" y="88.5">G10</text>
<text x="121.7" y="86">F10</text>
<text x="169.6" y="88.5">G14</text>
<text x="169.9" y="86">F14</text>
<text x="214.1" y="88.5">G17</text>
<text x="214.4" y="86">F17</text>
<text x="253.5" y="88.5">G20</text>
<text x="253.7" y="86">F20</text>
<text x="29.7" y="91.1">H2</text>
<text x="30" y="93.6">J2</text>
<text x="75.5" y="91.1">H6</text>
<text x="75.8" y="93.6">J6</text>
<text x="121.5" y="91.1">H10</text>
<text x="121.8" y="93.6">J10</text>
<text x="169.7" y="91.1">H14</text>
<text x="170" y="93.6">J14</text>
<text x="214.2" y="91.1">H17</text>
<text x="214.5" y="93.6">J17</text>
<text x="253.5" y="91.1">H20</text>
<text x="253.8" y="93.6">J20</text>
<text x="29.5" y="101.2">M2</text>
<text x="29.7" y="96.1">K2</text>
<text x="29.9" y="98.7">L2</text>
<text x="75.3" y="101.2">M6</text>
<text x="75.5" y="96.1">K6</text>
<text x="75.7" y="98.7">L6</text>
<text x="121.3" y="101.2">M10</text>
<text x="121.5" y="96.1">K10</text>
<text x="121.7" y="98.7">L10</text>
<text x="169.5" y="101.2">M14</text>
<text x="169.7" y="96.1">K14</text>
<text x="169.9" y="98.7">L14</text>
<text x="214" y="101.2">M17</text>
<text x="214.2" y="96.1">K17</text>
<text x="214.4" y="98.7">L17</text>
<text x="253.4" y="101.2">M20</text>
<text x="253.5" y="96.1">K20</text>
<text x="253.7" y="98.7">L20</text>
<text x="42.6" y="105.6">GND</text>
<text x="88.3" y="105.6">GND</text>
<text x="135.3" y="105.6">GND</text>
<text x="183.6" y="105.6">GND</text>
<text x="226.8" y="106.9">GND</text>
<text x="267.4" y="105.6">GND</text>
<text x="29.7" y="113.9">A3</text>
<text x="75.5" y="113.9">A7</text>
<text x="121.5" y="113.9">A11</text>
<text x="169.7" y="113.9">A15</text>
<text x="214.2" y="113.9">A18</text>
<text x="29.7" y="116.5">B3</text>
<text x="29.7" y="119">C3</text>
<text x="75.5" y="116.5">B7</text>
<text x="75.5" y="119">C7</text>
<text x="121.5" y="116.5">B11</text>
<text x="121.5" y="119">C11</text>
<text x="169.7" y="116.5">B15</text>
<text x="169.7" y="119">C15</text>
<text x="214.2" y="116.5">B18</text>
<text x="214.2" y="119">C18</text>
<text x="29.7" y="121.5">D3</text>
<text x="29.8" y="124.1">E3</text>
<text x="75.5" y="121.5">D7</text>
<text x="75.6" y="124.1">E7</text>
<text x="121.5" y="121.5">D11</text>
<text x="121.6" y="124.1">E11</text>
<text x="169.7" y="121.5">D15</text>
<text x="169.8" y="124.1">E15</text>
<text x="214.2" y="121.5">D18</text>
<text x="214.3" y="124.1">E18</text>
<text x="29.6" y="129.2">G3</text>
<text x="29.7" y="131.7">H3</text>
<text x="29.9" y="126.6">F3</text>
<text x="75.4" y="129.2">G7</text>
<text x="75.5" y="131.7">H7</text>
<text x="75.7" y="126.6">F7</text>
<text x="121.4" y="129.2">G11</text>
<text x="121.5" y="131.7">H11</text>
<text x="121.7" y="126.6">F11</text>
<text x="169.6" y="129.2">G15</text>
<text x="169.7" y="131.7">H15</text>
<text x="169.9" y="126.6">F15</text>
<text x="214.1" y="129.2">G18</text>
<text x="214.2" y="131.7">H18</text>
<text x="214.4" y="126.6">F18</text>
<text x="29.7" y="136.8">K3</text>
<text x="30" y="134.2">J3</text>
<text x="75.5" y="136.8">K7</text>
<text x="75.8" y="134.2">J7</text>
<text x="121.5" y="136.8">K11</text>
<text x="121.8" y="134.2">J11</text>
<text x="169.7" y="136.8">K15</text>
<text x="170" y="134.2">J15</text>
<text x="214.2" y="136.8">K18</text>
<text x="214.5" y="134.2">J18</text>
<text x="29.5" y="141.9">M3</text>
<text x="29.9" y="139.3">L3</text>
<text x="75.3" y="141.9">M7</text>
<text x="75.7" y="139.3">L7</text>
<text x="121.3" y="141.9">M11</text>
<text x="121.7" y="139.3">L11</text>
<text x="169.5" y="141.9">M15</text>
<text x="169.9" y="139.3">L15</text>
<text x="214" y="141.9">M18</text>
<text x="214.4" y="139.3">L18</text>
<text x="41.3" y="146.2">GND</text>
<text x="87.1" y="147.5">GND</text>
<text x="134.1" y="146.2">GND</text>
<text x="182.3" y="146.2">GND</text>
<text x="228" y="146.2">GND</text>
<text x="29.7" y="154.6">A4</text>
<text x="76.7" y="154.6">A8</text>
<text x="98.6" y="154.1">4.7k</text>
<text x="98.7" y="151.8">R10</text>
<text x="122.7" y="154.6">A12</text>
<text x="29.7" y="157.1">B4</text>
<text x="29.7" y="159.6">C4</text>
<text x="76.7" y="157.1">B8</text>
<text x="76.7" y="159.6">C8</text>
<text x="122.7" y="157.1">B12</text>
<text x="122.7" y="159.6">C12</text>
<text x="29.7" y="162.2">D4</text>
<text x="29.8" y="164.7">E4</text>
<text x="29.9" y="167.3">F4</text>
<text x="76.7" y="162.2">D8</text>
<text x="76.8" y="164.7">E8</text>
<text x="76.9" y="167.3">F8</text>
<text x="122.7" y="162.2">D12</text>
<text x="122.8" y="164.7">E12</text>
<text x="122.9" y="167.3">F12</text>
<text x="29.6" y="169.8">G4</text>
<text x="29.7" y="172.3">H4</text>
<text x="76.6" y="169.8">G8</text>
<text x="76.7" y="172.3">H8</text>
<text x="122.6" y="169.8">G12</text>
<text x="122.7" y="172.3">H12</text>
<text x="29.7" y="177.4">K4</text>
<text x="29.9" y="180">L4</text>
<text x="30" y="174.9">J4</text>
<text x="76.7" y="177.4">K8</text>
<text x="76.9" y="180">L8</text>
<text x="77" y="174.9">J8</text>
<text x="122.7" y="177.4">K12</text>
<text x="122.9" y="180">L12</text>
<text x="123" y="174.9">J12</text>
<text x="29.5" y="182.5">M4</text>
<text x="76.5" y="182.5">M8</text>
<text x="122.5" y="182.5">M12</text>
<text x="42.6" y="186.9">GND</text>
<text x="89.6" y="186.9">GND</text>
<text x="136.6" y="186.9">GND</text>
</g>
<g font-size="1.8" fill="#a90000">
<text x="35.1" y="31.7">1</text>
<text x="35.1" y="34.3">2</text>
<text x="80.3" y="31.7">49</text>
<text x="80.3" y="34.3">50</text>
<text x="126" y="31.7">97</text>
<text x="126" y="34.3">98</text>
<text x="175.1" y="31.7">145</text>
<text x="175.1" y="34.3">146</text>
<text x="219.5" y="31.7">181</text>
<text x="219.5" y="34.3">182</text>
<text x="258.9" y="31.7">217</text>
<text x="258.9" y="34.3">218</text>
<text x="35.1" y="36.8">3</text>
<text x="35.1" y="39.4">4</text>
<text x="35.1" y="41.9">5</text>
<text x="80.3" y="36.8">51</text>
<text x="80.3" y="39.4">52</text>
<text x="80.3" y="41.9">53</text>
<text x="125.5" y="39.4">100</text>
<text x="125.5" y="41.9">101</text>
<text x="126" y="36.8">99</text>
<text x="175.1" y="36.8">147</text>
<text x="175.1" y="39.4">148</text>
<text x="175.1" y="41.9">149</text>
<text x="219.5" y="36.8">183</text>
<text x="219.5" y="39.4">184</text>
<text x="219.5" y="41.9">185</text>
<text x="258.9" y="36.8">219</text>
<text x="258.9" y="39.4">220</text>
<text x="258.9" y="41.9">221</text>
<text x="35.1" y="44.4">6</text>
<text x="35.1" y="47">7</text>
<text x="80.3" y="44.4">54</text>
<text x="80.3" y="47">55</text>
<text x="125.5" y="44.4">102</text>
<text x="125.5" y="47">103</text>
<text x="175.1" y="47">151</text>
<text x="175.1" y="44.4">150</text>
<text x="219.5" y="44.4">186</text>
<text x="219.5" y="47">187</text>
<text x="258.9" y="44.4">222</text>
<text x="258.9" y="47">223</text>
<text x="35.1" y="49.5">8</text>
<text x="35.1" y="52.1">9</text>
<text x="80.3" y="49.5">56</text>
<text x="80.3" y="52.1">57</text>
<text x="125.5" y="49.5">104</text>
<text x="125.5" y="52.1">105</text>
<text x="175.1" y="49.5">152</text>
<text x="175.1" y="52.1">153</text>
<text x="219.5" y="49.5">188</text>
<text x="219.5" y="52.1">189</text>
<text x="258.9" y="49.5">224</text>
<text x="258.9" y="52.1">225</text>
<text x="34.6" y="54.6">10</text>
<text x="34.6" y="57.1">11</text>
<text x="34.6" y="59.7">12</text>
<text x="80.3" y="54.6">58</text>
<text x="80.3" y="57.1">59</text>
<text x="80.3" y="59.7">60</text>
<text x="125.5" y="54.6">106</text>
<text x="125.5" y="57.1">107</text>
<text x="125.5" y="59.7">108</text>
<text x="175.1" y="54.6">154</text>
<text x="175.1" y="57.1">155</text>
<text x="175.1" y="59.7">156</text>
<text x="219.5" y="54.6">190</text>
<text x="219.5" y="57.1">191</text>
<text x="219.5" y="59.7">192</text>
<text x="258.9" y="54.6">226</text>
<text x="258.9" y="57.1">227</text>
<text x="258.9" y="59.7">228</text>
<text x="34.6" y="72.4">13</text>
<text x="34.6" y="74.9">14</text>
<text x="34.6" y="77.5">15</text>
<text x="80.3" y="72.4">61</text>
<text x="80.3" y="74.9">62</text>
<text x="80.3" y="77.5">63</text>
<text x="126.8" y="72.4">109</text>
<text x="126.8" y="74.9">110</text>
<text x="126.8" y="77.5">111</text>
<text x="175.1" y="72.4">157</text>
<text x="175.1" y="74.9">158</text>
<text x="175.1" y="77.5">159</text>
<text x="219.5" y="72.4">193</text>
<text x="219.5" y="74.9">194</text>
<text x="219.5" y="77.5">195</text>
<text x="258.9" y="72.4">229</text>
<text x="258.9" y="74.9">230</text>
<text x="258.9" y="77.5">231</text>
<text x="34.6" y="80">16</text>
<text x="34.6" y="82.5">17</text>
<text x="80.3" y="80">64</text>
<text x="80.3" y="82.5">65</text>
<text x="126.8" y="80">112</text>
<text x="126.8" y="82.5">113</text>
<text x="175.1" y="80">160</text>
<text x="175.1" y="82.5">161</text>
<text x="219.5" y="80">196</text>
<text x="219.5" y="82.5">197</text>
<text x="258.9" y="80">232</text>
<text x="258.9" y="82.5">233</text>
<text x="34.6" y="85.1">18</text>
<text x="34.6" y="87.6">19</text>
<text x="80.3" y="85.1">66</text>
<text x="80.3" y="87.6">67</text>
<text x="126.8" y="85.1">114</text>
<text x="126.8" y="87.6">115</text>
<text x="175.1" y="85.1">162</text>
<text x="175.1" y="87.6">163</text>
<text x="219.5" y="85.1">198</text>
<text x="219.5" y="87.6">199</text>
<text x="258.9" y="85.1">234</text>
<text x="258.9" y="87.6">235</text>
<text x="34.6" y="90.2">20</text>
<text x="34.6" y="92.7">21</text>
<text x="34.6" y="95.2">22</text>
<text x="80.3" y="90.2">68</text>
<text x="80.3" y="92.7">69</text>
<text x="80.3" y="95.2">70</text>
<text x="126.8" y="90.2">116</text>
<text x="126.8" y="92.7">117</text>
<text x="126.8" y="95.2">118</text>
<text x="175.1" y="90.2">164</text>
<text x="175.1" y="92.7">165</text>
<text x="175.1" y="95.2">166</text>
<text x="219.5" y="90.2">200</text>
<text x="219.5" y="92.7">201</text>
<text x="219.5" y="95.2">202</text>
<text x="258.9" y="90.2">236</text>
<text x="258.9" y="92.7">237</text>
<text x="258.9" y="95.2">238</text>
<text x="34.6" y="97.8">23</text>
<text x="34.6" y="100.3">24</text>
<text x="80.3" y="97.8">71</text>
<text x="80.3" y="100.3">72</text>
<text x="126.8" y="97.8">119</text>
<text x="126.8" y="100.3">120</text>
<text x="175.1" y="97.8">167</text>
<text x="175.1" y="100.3">168</text>
<text x="219.5" y="97.8">203</text>
<text x="219.5" y="100.3">204</text>
<text x="258.9" y="97.8">239</text>
<text x="258.9" y="100.3">240</text>
<text x="34.6" y="113">25</text>
<text x="80.3" y="113">73</text>
<text x="126.8" y="113">121</text>
<text x="175.1" y="113">169</text>
<text x="219.5" y="113">205</text>
<text x="34.6" y="115.6">26</text>
<text x="34.6" y="118.1">27</text>
<text x="80.3" y="115.6">74</text>
<text x="80.3" y="118.1">75</text>
<text x="126.8" y="115.6">122</text>
<text x="126.8" y="118.1">123</text>
<text x="175.1" y="115.6">170</text>
<text x="175.1" y="118.1">171</text>
<text x="219.5" y="115.6">206</text>
<text x="219.5" y="118.1">207</text>
<text x="34.6" y="120.6">28</text>
<text x="34.6" y="123.2">29</text>
<text x="34.6" y="125.7">30</text>
<text x="80.3" y="120.6">76</text>
<text x="80.3" y="123.2">77</text>
<text x="80.3" y="125.7">78</text>
<text x="126.8" y="120.6">124</text>
<text x="126.8" y="123.2">125</text>
<text x="126.8" y="125.7">126</text>
<text x="175.1" y="120.6">172</text>
<text x="175.1" y="123.2">173</text>
<text x="175.1" y="125.7">174</text>
<text x="219.5" y="120.6">208</text>
<text x="219.5" y="123.2">209</text>
<text x="219.5" y="125.7">210</text>
<text x="34.6" y="128.3">31</text>
<text x="34.6" y="130.8">32</text>
<text x="80.3" y="128.3">79</text>
<text x="80.3" y="130.8">80</text>
<text x="126.8" y="128.3">127</text>
<text x="126.8" y="130.8">128</text>
<text x="175.1" y="128.3">175</text>
<text x="175.1" y="130.8">176</text>
<text x="219.5" y="128.3">211</text>
<text x="219.5" y="130.8">212</text>
<text x="34.6" y="133.3">33</text>
<text x="34.6" y="135.9">34</text>
<text x="80.3" y="133.3">81</text>
<text x="80.3" y="135.9">82</text>
<text x="126.8" y="133.3">129</text>
<text x="126.8" y="135.9">130</text>
<text x="175.1" y="133.3">177</text>
<text x="175.1" y="135.9">178</text>
<text x="219.5" y="133.3">213</text>
<text x="219.5" y="135.9">214</text>
<text x="34.6" y="138.4">35</text>
<text x="34.6" y="141">36</text>
<text x="80.3" y="138.4">83</text>
<text x="80.3" y="141">84</text>
<text x="126.8" y="138.4">131</text>
<text x="126.8" y="141">132</text>
<text x="175.1" y="138.4">179</text>
<text x="175.1" y="141">180</text>
<text x="219.5" y="138.4">215</text>
<text x="219.5" y="141">216</text>
<text x="34.6" y="153.7">37</text>
<text x="81.6" y="153.7">85</text>
<text x="128.1" y="153.7">133</text>
<text x="34.6" y="156.2">38</text>
<text x="34.6" y="158.7">39</text>
<text x="34.6" y="161.3">40</text>
<text x="81.6" y="156.2">86</text>
<text x="81.6" y="158.7">87</text>
<text x="81.6" y="161.3">88</text>
<text x="128.1" y="156.2">134</text>
<text x="128.1" y="158.7">135</text>
<text x="128.1" y="161.3">136</text>
<text x="34.6" y="163.8">41</text>
<text x="34.6" y="166.4">42</text>
<text x="81.6" y="163.8">89</text>
<text x="81.6" y="166.4">90</text>
<text x="128.1" y="163.8">137</text>
<text x="128.1" y="166.4">138</text>
<text x="34.6" y="168.9">43</text>
<text x="34.6" y="171.4">44</text>
<text x="34.6" y="174">45</text>
<text x="81.6" y="168.9">91</text>
<text x="81.6" y="171.4">92</text>
<text x="81.6" y="174">93</text>
<text x="128.1" y="168.9">139</text>
<text x="128.1" y="171.4">140</text>
<text x="128.1" y="174">141</text>
<text x="34.6" y="176.5">46</text>
<text x="34.6" y="179.1">47</text>
<text x="81.6" y="176.5">94</text>
<text x="81.6" y="179.1">95</text>
<text x="128.1" y="176.5">142</text>
<text x="128.1" y="179.1">143</text>
<text x="34.6" y="181.6">48</text>
<text x="81.6" y="181.6">96</text>
<text x="128.1" y="181.6">144</text>
</g>
<g font-size="1.8" fill="#009600">
<text x="175.1" y="44.4">150 RESET_STAGE1_BUFF_N</text>
<text x="181.4" y="141">LPC_LAD0</text>
</g>
<g font-size="1.8" fill="#0f0f0f">
<text x="185.4" y="52.1">12VCS_RESET_N</text>
<text x="133" y="59.7">BMC_SERIRQ</text>
<text x="180" y="74.9">BMC_LPCRST_N</text>
<text x="181.4" y="95.2">LPC_LAD2</text>
<text x="181.4" y="97.8">LPC_LAD3</text>
<text x="181.8" y="118.1">BMC_33.33IMHZ</text>
<text x="180" y="133.3">LPC_FRAME_N</text>
<text x="181.4" y="138.4">LPC_LAD1</text>
<text x="86.4" y="156.2">PS_FFS_N</text>
<text x="133" y="171.4">SOFT_FSI_CLK</text>
<text x="133" y="179.1">SOFT_FSI_DAT</text>
</g>
</svg>
